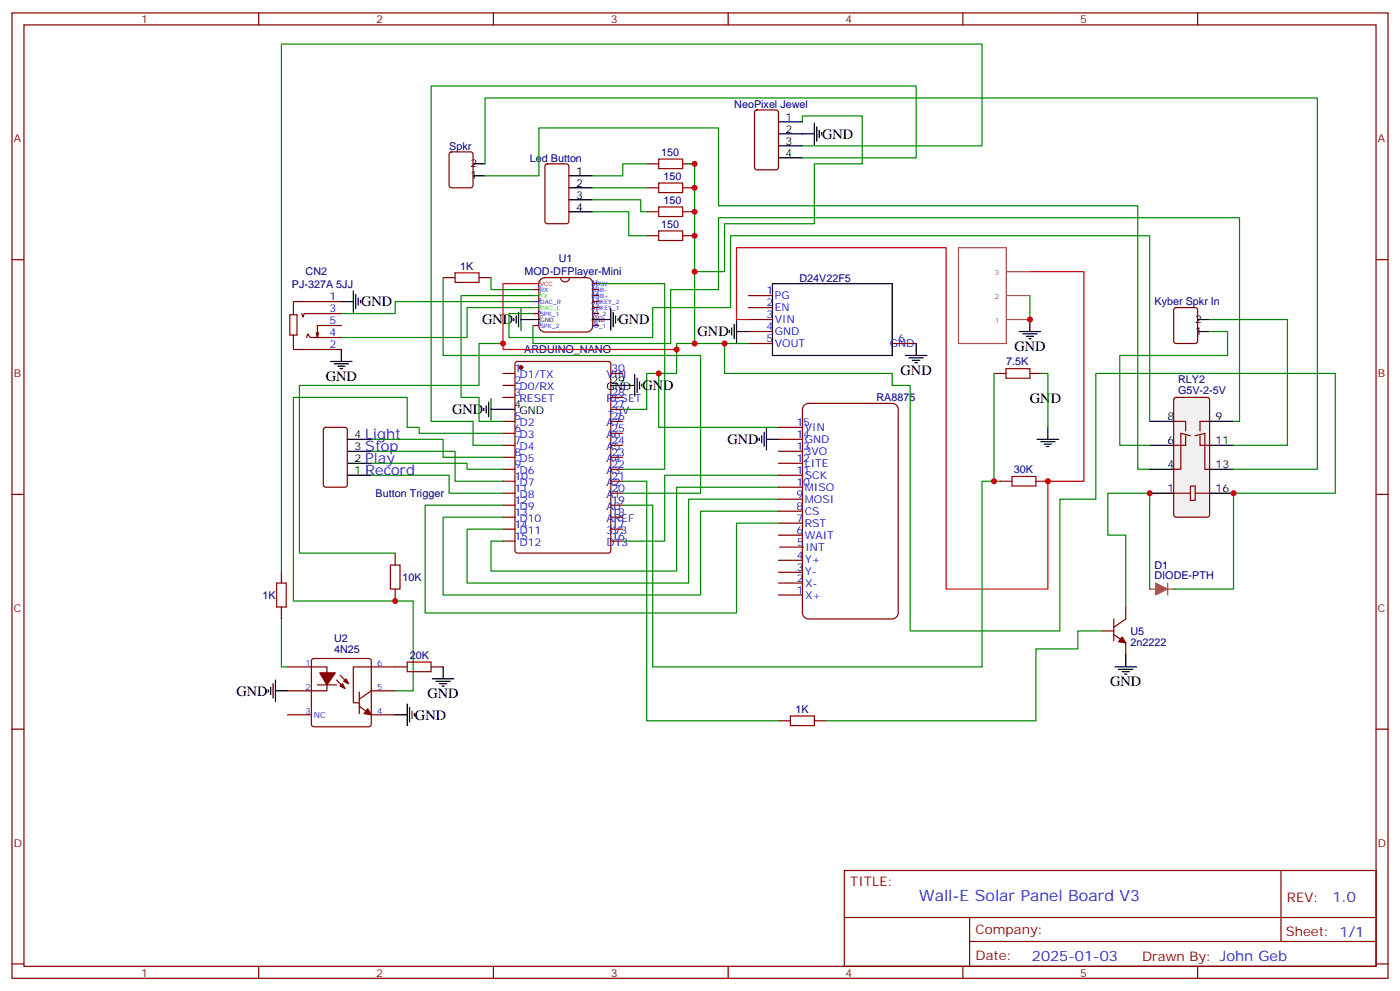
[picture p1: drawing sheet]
<svg xmlns="http://www.w3.org/2000/svg" width="412mm" height="292mm" viewBox="0 0 412 292" stroke-linecap="round" stroke-linejoin="round" font-family="sans-serif">
<g fill="none" stroke="#870000" stroke-width=".35">
<path d="M3.5 3.8h405.4v284.3h-405.4zM7.1 7.3h398.2v277.3h-398.2zM76.2 3.8v3.5M145.3 3.8v3.5M214.5 3.8v3.5M283.6 3.8v3.5M352.8 3.8v3.5M222.5 32.6l.5-.2h5.6l.7 .4v16.5l-.5 .7h-5.8l-.7-.4-.1-16.5zM132.5 44.9l.5-.2h5.6l.7 .5v9.4l-.4 .7h-5.9l-.7-.4v-9.5zM160.7 48.5l.5-.2h5.7l.6 .4 .1 16.5-.5 .6-5.9 .1-.6-.5-.1-16.4zM190.5 48.3h3.5M190.5 55.3h3.5"/>
<path d="M201.1 48.3h3.5M201.1 55.3h3.5M3.5 76.5h3.6M190.5 62.4h3.5M190.5 69.4h3.5M201.1 62.4h3.5M201.1 69.4h3.5M405.3 76.5h3.6M85.4 92.7h2.1v6h-2.1zM86.4 98.7v4.2h14.1M88.9 92.4l.4 1 .3-1h10.9M90.3 99.4l.4-1 .7 1h9.1"/>
<path d="M93.1 98l.4 1.4M100.5 88.8h-14.1v3.9M100.5 95.9h-7v3.5l.3-1.4M130.5 81.8h3.6M141.1 81.8h3.5M157 85.3h1.7M157 92.4h1.7M157 95.9h1.7M159.3 82.3l1.2-.5h12.4a1.76 1.76 0 0 1 1.7 1.7v12.5a1.89 1.89 0 0 1-1.7 1.8h-12.4a1.89 1.89 0 0 1-1.8-1.8v-12.5zM165.1 81.8a1.34 1.34 0 0 0 1.4 1.2 1.34 1.34 0 0 0 1.3-1.2M174.6 87.1h1.8M174.6 90.6h1.8"/>
<path d="M174.6 85.3h1.8M174.6 92.4h1.8M174.6 95.9h1.8M174.6 88.8h1.8M174.6 83.5h1.8M220.5 87.1h7M220.5 90.6h7M220.5 94.1h7M220.5 97.6h7M148.2 110h3.5M148.2 113.5h3.5M148.2 117.1h3.5"/>
<path d="M151.9 106.7l.5-.2h26.8l.7 .4v55.3l-.4 .7h-27.1l-.7-.4v-55.3zM179.9 110h3.5M179.9 117.1h3.5M220.5 101.2h7M236.9 119.3l1.2-.5h24.7a1.76 1.76 0 0 1 1.8 1.8v60a1.89 1.89 0 0 1-1.8 1.7h-24.7a1.89 1.89 0 0 1-1.7-1.7v-60zM262.8 101.2h7.1M292.8 110h3.5M303.4 110h3.5M95.5 126.1l.5-.2h5.6l.7 .4v16.5l-.5 .7h-5.8l-.7-.5-.1-16.4zM148.2 124.1h3.5M148.2 127.6h3.5M148.2 131.2h3.5"/>
<path d="M148.2 134.7h3.5M148.2 138.2h3.5M179.9 124.1h3.5M179.9 127.6h3.5M179.9 131.2h3.5M179.9 134.7h3.5M179.9 138.2h3.5M179.9 120.6h3.5M229.3 140h7.1M229.3 136.5h7.1M229.3 132.9h7.1M229.3 129.4h7.1"/>
<path d="M229.3 125.9h7.1M3.5 145.6h3.6M148.2 141.7h3.5M148.2 145.3h3.5M148.2 148.8h3.5M148.2 152.3h3.5M148.2 155.9h3.5M148.2 159.4h3.5M179.9 141.7h3.5M179.9 145.3h3.5M179.9 148.8h3.5M179.9 152.3h3.5"/>
<path d="M179.9 155.9h3.5M179.9 159.4h3.5M229.3 157.6h7.1M229.3 154.1h7.1M229.3 150.6h7.1M229.3 147h7.1M229.3 143.5h7.1M294.6 141.7h3.5M305.2 141.7h3.5M405.3 145.6h3.6M82.9 168.2v3.5M82.9 178.8v3.5"/>
<path d="M116.4 162.9v3.5M116.4 173.5v3.5M229.3 175.3h7.1M229.3 171.7h7.1M229.3 168.6h7.1M229.3 165h7.1M229.7 161.1h7M331.6 178.8v3.5l-3.5 2.5M84.7 196.4h11.6v7.1h-11.6M92 194.2l.4-.2h16.3l.5 .2 .2 .5v18.7l-.3 .5-.4 .2h-16.3l-.5-.3-.2-.4v-18.7zM100.2 198.9l2.5 2.5M116.4 196.4h-12.3v10.6h1.7"/>
<path d="M324.6 185.8h3.5M328.1 182.3v6.4M328.1 186.9l3.5 2.5v3.5M3.5 214.8h3.6M84.7 210.5h7M93.5 201.7h5.6M99.1 200.3l2.5 2.5M105.8 208.1l3.6 2.4h7M105.8 203.8v6.4M116.4 203.5h-7l-3.6 2.5M405.3 214.8h3.6M248.7 256.4h156.6v28.2h-156.6z"/>
<path d="M377.3 256.4v20.9M248.7 270.2h156.5M285.6 277.3h119.6M285.6 270.2v14.2M3.5 283.9h3.6M76.2 284.6v3.5M145.3 284.6v3.5M214.5 284.6v3.5M283.6 284.6v3.5M352.8 284.6v3.5M405.3 283.9h3.6"/>
</g>
<path d="M194 46.8h7.1v2.9h-7.1zM194 53.9h7.1v2.8h-7.1zM194 61h7.1v2.8h-7.1zM194 68h7.1v2.8h-7.1zM134.1 80.4h7v2.8h-7zM296.3 108.6h7.1v2.8h-7.1zM298.1 140.3h7.1v2.9h-7.1zM81.5 171.7h2.8v7.1h-2.8zM115 166.4h2.8v7.1h-2.8z" fill="none" stroke="#a10000" stroke-width=".35"/>
<g fill="none" stroke="#000" stroke-width=".35">
<path d="M229.3 39.4h10.6M229.3 35.9h7.1M239.9 36.3v6.3M240.6 37.3v4.3M241.3 38.4v2.1M242 39.1v.7M139.3 51.8h3.6M139.3 48.3h3.6M167.6 58.8h7M167.6 55.3h7M167.6 51.8h7M229.3 43h7.1"/>
<path d="M229.3 46.5h7.1M167.6 62.4h7M100.5 88.8h3.6M104.1 85.7v6.3M104.8 86.7v4.2M105.5 87.8v2.1M106.2 88.5v.7M151.3 93.8v.7M152 93.1v2.1M152.8 92v4.2M153.5 94.1h5.2M153.5 90.9v6.4"/>
<path d="M174.6 94.1h5.3M179.9 90.9v6.4M180.6 92v4.2M181.3 93.1v2.1M182 93.8v.7M214.8 97.3v.7M215.5 96.6v2.1M216.3 95.5v4.3M217 97.6h3.5M217 94.5v6.3M227.5 83.5h35.3v21.2h-35.3zM300.2 97.6h6.4"/>
<path d="M301.3 98.4h4.2M302.3 99.1h2.1M303 99.8h.7M303.4 94.1v3.5M97.4 106.5h6.3M98.4 107.2h4.3M99.5 107.9h2.1M100.2 108.6h.7M100.5 102.9v3.6M143.2 119.5v2.1M143.9 118.5v4.2M144.6 117.4v6.4"/>
<path d="M179.9 113.5h7.1M187 110.3v6.4M187.7 111.4v4.2M188.4 112.5v2.1M189.1 113.2v.7M266.7 104.7h6.3M267.8 105.4h4.2M268.8 106.1h2.1M269.5 106.8h.7M269.9 101.2v3.5M102.3 132.9h7.1M102.3 136.5h7.1"/>
<path d="M102.3 140h7.1M102.3 129.4h7.1M142.5 120.2v.7M144.6 120.6h7.1M223.7 129v.8M224.4 128.3v2.2M225.1 127.3v4.2M225.8 129.4h3.5M225.8 126.2v6.4M305.5 129.4h6.4M306.6 130.1h4.2M307.6 130.8h2.1"/>
<path d="M308.3 131.5h.7M308.7 125.9v3.5M79 203.1v.7M79.7 202.4v2.1M80.4 201.4v4.2M81.1 203.5h3.6M81.1 200.3v6.4M116.4 210.5h3.5M119.9 207.4v6.3M120.6 208.4v4.3M121.4 209.5v2.1M122.1 210.2v.7"/>
</g>
<g fill="#870000" stroke="#870000" stroke-width=".35">
<path d="M108.3 208.8l1.1 1.7-2.2-.3z"/>
<path d="M100.2 202.1l.7-.7 .7 1.4z"/>
<path d="M101.2 200.7l.8-.7 .7 1.4z"/>
<path d="M94.2 198.2h4.6l-2.5 3.5z"/>
<path d="M330.6 187.6l1 1.8-2.1-.4z"/>
<circle cx="153.5" cy="108.2" r=".53"/>
</g>
<path d="M158.7 83.5h-10.5v19.4h51.1M303.4 80h15.9v61.7h-10.6v31.8h-30v-100.5h-61.7v21.1h3.5" fill="none" stroke="#f00" stroke-width=".35"/>
<g fill="none" stroke="#008700" stroke-width=".35">
<path d="M236.4 35.9v-1.8h17.6v14.2h-14.1v17.6h-26.5v14.1h-8.8M174.6 58.8h14.1v3.6h1.8M174.6 55.3h15.9M190.5 48.3h-7.1v3.5h-8.8M202.8 48.3h1.8v52.9M236.4 46.5h33.5v-21.2h-142.9v98.8h12.3v7.1h8.9M236.4 43h52.9v-30h-206.4v155.2M174.6 62.4h10.6v7h5.3M130.5 81.8v22.9h75.9v40.6h-23M144.6 81.8v3.5h12.4M157 90.6h-19.4v8.8h-37.1M157 88.8h-40.6v3.6h-15.9"/>
<path d="M157 87.1h-21.2v30h5.3v7h7.1M303.4 87.1v7M148.2 101.2h-7.1v12.3h-52.9v49.4h28.2M194 110v15.9h35.3M220.5 101.2h-21.2v8.8h-8.8v10.6h-7.1M292.8 110v31.7h1.8M306.9 110h1.8v15.9M109.4 140h22.9v5.3h15.9M109.4 136.5h28.2v1.7h10.6M109.4 132.9h24.7v8.8h14.1M109.4 129.4h21.1v5.3h17.7M148.2 127.6h-24.7v-1.7h-3.6v-8.8h-33.5v59.9h35.3v26.5h-5.3"/>
<path d="M229.3 140h-33.5v19.4h-12.4M148.2 148.8h-23v31.8h91.8v-26.5h12.3M229.3 143.5h-30v24.7h-54.7v-8.8h3.6M229.3 147h-26.5v24.7h-65.2v-15.8h10.6M229.3 150.6h-22.9v24.7h-75.9v-23h17.7M292.8 141.7h-3.5v54.7h-97v-47.6h-8.9M82.9 182.3v14.1h1.8"/>
</g>
<path d="M157 87.1h1.7M157 90.6h1.7" fill="none" stroke="#0f0" stroke-width=".35"/>
<path d="M157 88.8h1.7" fill="none" stroke="#00f" stroke-width=".35"/>
<path d="M282.3 73h14.1v28.2h-14.1zM296.4 94.1h7M296.4 87.1h7M296.4 80h7M344 171.7v3.6" fill="none" stroke="#a64a4a" stroke-width=".35"/>
<g fill="#a64a4a">
<circle cx="338.7" cy="173.5" r=".18"/>
<circle cx="345.7" cy="173.5" r=".18"/>
</g>
<path d="M338.7 173.5h1.7M344 173.5h1.7" fill="none" stroke="#a64a4a" stroke-width=".35"/>
<path d="M340.4 171.7l3.6 1.8-3.6 1.8z" fill="#a64a4a" stroke="#a64a4a" stroke-width=".29"/>
<path d="M119.9 195h7.1v2.8h-7.1zM232.8 210.9h7.1v2.8h-7.1z" fill="none" stroke="#a10000" stroke-width=".35"/>
<path d="M346 90.8l.4-.2h5.7l.6 .4 .1 9.5-.5 .6-5.9 .1-.6-.5-.1-9.4zM116.4 196.4h3.5M127 196.4h3.5M229.3 212.3h3.5M239.9 212.3h3.5" fill="none" stroke="#870000" stroke-width=".35"/>
<path d="M142.9 51.8h15.8v-14.1h53v22.9h123.4v77.6h3.6M176.4 83.5h19.4v54.7h-12.4M213.4 101.2v8.8h49.4v3.5h5.3v72.3h44.1v-38.8h10.6v-37h70.5v35.3h-29.9v28.2h-17.7M183.4 141.7h7.1v70.6h38.8M338.7 173.5v-28.2h-12.4v12.3h5.3v21.2M324.6 185.8h-7.1v5.3h-12.3v21.2h-61.8" fill="none" stroke="#008700" stroke-width=".35"/>
<path d="M352.8 94.1h3.5M352.8 97.6h3.5M127.4 200h6.3M130.5 196.4v3.6M328.4 196.4h6.4M329.5 197.1h4.2M330.6 197.8h2.1M331.3 198.5h.7M331.6 192.9v3.5M128.4 200.7h4.2M129.5 201.4h2.1M130.2 202.1h.7" fill="none" stroke="#000" stroke-width=".35"/>
<path d="M346 117.3l.4-.2h9.2l.7 .4v34.1l-.5 .7h-9.4l-.6-.4-.1-34.1z" fill="#f0f0f0" stroke="#870000" stroke-width=".35"/>
<path d="M338.7 138.2h7M338.7 131.2h7M338.7 124.1h7M356.3 138.2h7.1M356.3 131.2h7.1M356.3 124.1h7.1M338.7 145.3h7M356.3 145.3h7.1" fill="none" stroke="#000" stroke-width=".35"/>
<path d="M345.7 124.1h3.5v2.8M349.2 128.3v2.9h-3.5M350.7 128.3l-2.9-.7v10.6h-2.1M352.1 128.3l2.8-.7v10.6h1.4M353.5 128.3v2.9h2.8M356.3 124.1h-2.8v2.8M345.7 145.3h5v2.1h1.4v-2.1h4.2M350.7 145.3v-2.1h1.4v2.1" fill="none" stroke="#870000" stroke-width=".35"/>
<path d="M142.9 48.3v-19.4h245.2v109.3h-24.7M157 92.4h-7.1v7h42.4v-8.8h22.9v-21.2h123.5v54.7M157 95.9v5.3h40.6v-15.9h14.1v-21.2h153.4v60h-1.7M356.3 97.6h5.3v7.1h-31.8v26.5h8.9M356.3 94.1h22.9v37.1h-15.8" fill="none" stroke="#008700" stroke-width=".35"/>
<g fill="#c00">
<circle cx="194" cy="110" r=".88"/>
<circle cx="292.8" cy="141.7" r=".88"/>
<circle cx="199.3" cy="102.9" r=".88"/>
<circle cx="308.7" cy="141.7" r=".88"/>
<circle cx="303.4" cy="94.1" r=".88"/>
<circle cx="204.6" cy="48.3" r=".88"/>
<circle cx="204.6" cy="55.3" r=".88"/>
<circle cx="204.6" cy="62.4" r=".88"/>
<circle cx="204.6" cy="69.4" r=".88"/>
<circle cx="204.6" cy="80" r=".88"/>
<circle cx="204.6" cy="101.2" r=".88"/>
<circle cx="116.4" cy="177" r=".88"/>
<circle cx="148.2" cy="101.2" r=".88"/>
<circle cx="213.4" cy="101.2" r=".88"/>
<circle cx="338.7" cy="145.3" r=".88"/>
<circle cx="363.4" cy="145.3" r=".88"/>
</g>
<text font-size="4.6" fill="#00f" x="270.8" y="265.4">Wall-E Solar Panel Board V3</text>
<g font-size="4.2">
<text x="242.2" y="40.9">GND</text>
<text x="106.4" y="90.2">GND</text>
<text x="142" y="95.5">GND</text>
<text x="182.2" y="95.5">GND</text>
<text x="205.5" y="99.1">GND</text>
<text x="298.8" y="103.3">GND</text>
<text x="96" y="112.1">GND</text>
<text x="265.3" y="110.3">GND</text>
<text x="189.3" y="115">GND</text>
<text x="303.4" y="118.8">GND</text>
<text x="133.2" y="122">GND</text>
<text x="214.3" y="130.8">GND</text>
<text x="327" y="202.1">GND</text>
<text x="69.7" y="204.9">GND</text>
<text x="125.9" y="205.6">GND</text>
<text x="122.2" y="211.9">GND</text>
</g>
<g font-size="4.2" fill="#00f">
<text x="107.6" y="129.4">Light</text>
<text x="107.6" y="136.5">Play</text>
<text x="107.6" y="132.9">Stop</text>
<text x="107.6" y="140">Record</text>
<text x="392.5" y="265.7">1.0</text>
<text x="304" y="283">2025-01-03</text>
</g>
<g font-size="3.9" fill="#800">
<text x="250.5" y="261">TITLE:</text>
<text x="379.1" y="265.7">REV:</text>
<text x="287.4" y="275.2">Company:</text>
<text x="378.7" y="275.8">Sheet: 1/1</text>
<text x="287.4" y="282.9">Date:</text>
<text x="336.4" y="282.9">Drawn By: John Geb</text>
</g>
<g font-size="3.2" fill="#800">
<text x="41.6" y="6.8">1</text>
<text x="110.8" y="6.8">2</text>
<text x="179.9" y="6.8">3</text>
<text x="249.1" y="6.8">4</text>
<text x="318.2" y="6.8">5</text>
<text x="4.1" y="41.9">A</text>
<text x="405.9" y="41.9">A</text>
<text x="4.1" y="111.1">B</text>
<text x="405.9" y="111.1">B</text>
<text x="4.1" y="180.2">C</text>
<text x="405.9" y="180.2">C</text>
<text x="4.1" y="249.3">D</text>
<text x="405.9" y="249.3">D</text>
<text x="41.6" y="287.6">1</text>
<text x="110.8" y="287.6">2</text>
<text x="179.9" y="287.6">3</text>
<text x="249.1" y="287.6">4</text>
<text x="318.2" y="287.6">5</text>
</g>
<g font-size="3.2" fill="#000080">
<text x="216.3" y="31.8">NeoPixel Jewel</text>
<text x="132.4" y="44.1">Spkr</text>
<text x="156.1" y="47.6">Led Button</text>
<text x="194.8" y="45.9">150</text>
<text x="195.5" y="52.9">150</text>
<text x="195.5" y="60">150</text>
<text x="194.8" y="67">150</text>
<text x="164.6" y="77.2">U1</text>
<text x="90" y="81">CN2</text>
<text x="135.5" y="79.4">1K</text>
<text x="154.5" y="81.1">MOD-DFPlayer-Mini</text>
<text x="235.5" y="83">D24V22F5</text>
<text x="86" y="84.7">PJ-327A 5JJ</text>
<text x="340.1" y="89.9">Kyber Spkr In</text>
<text x="154.4" y="104.1">ARDUINO_NANO</text>
<text x="296.4" y="107.5">7.5K</text>
<text x="347" y="112.9">RLY2</text>
<text x="258.2" y="118.2">RA8875</text>
<text x="347" y="116">G5V-2-5V</text>
<text x="298.6" y="139.3">30K</text>
<text x="110.7" y="146.5">Button Trigger</text>
<text x="340.1" y="167.4">D1</text>
<text x="118.5" y="171.1">10K</text>
<text x="340.1" y="170.7">DIODE-PTH</text>
<text x="77.4" y="176.4">1K</text>
<text x="98.4" y="189">U2</text>
<text x="333" y="190.2">2n2222</text>
<text x="333" y="187">U5</text>
<text x="98.4" y="192.3">4N25</text>
<text x="120.7" y="194">20K</text>
<text x="234.3" y="209.9">1K</text>
</g>
<g font-size="3.2">
<text x="231.4" y="35.6">1</text>
<text x="231.4" y="39.1">2</text>
<text x="231.4" y="42.6">3</text>
<text x="231.4" y="46.1">4</text>
<text x="138.6" y="49.3">2</text>
<text x="138.6" y="52.8">1</text>
<text x="169.7" y="51.4">1</text>
<text x="169.7" y="58.5">3</text>
<text x="169.7" y="55">2</text>
<text x="169.7" y="62">4</text>
<text x="352.1" y="95.2">2</text>
<text x="352.1" y="98.7">1</text>
<text x="180.1" y="113.2">29</text>
<text x="178.6" y="114.9">GND</text>
<text x="151.5" y="120.2">4</text>
<text x="153" y="122">GND</text>
<text x="344" y="123.8">8</text>
<text x="358.1" y="123.8">9</text>
<text x="104.4" y="129">4</text>
<text x="344" y="130.8">6</text>
<text x="358.1" y="130.8">11</text>
<text x="104.4" y="132.6">3</text>
<text x="104.4" y="136.1">2</text>
<text x="344" y="137.9">4</text>
<text x="358.1" y="137.9">13</text>
<text x="104.4" y="139.6">1</text>
<text x="344" y="144.9">1</text>
<text x="358.1" y="144.9">16</text>
</g>
<g font-size="3.2" fill="#00f">
<text x="97" y="88.5">1</text>
<text x="225.8" y="86.7">1</text>
<text x="228.2" y="88.1">PG</text>
<text x="97" y="95.5">5</text>
<text x="97" y="92">3</text>
<text x="225.8" y="90.2">2</text>
<text x="225.8" y="93.8">3</text>
<text x="228.2" y="91.7">EN</text>
<text x="228.2" y="95.2">VIN</text>
<text x="97" y="99.1">4</text>
<text x="225.8" y="97.3">4</text>
<text x="225.8" y="100.8">5</text>
<text x="228.2" y="98.7">GND</text>
<text x="264.6" y="100.8">6</text>
<text x="97" y="102.6">2</text>
<text x="228.2" y="102.2">VOUT</text>
<text x="262.1" y="102.2">GND</text>
<text x="151.5" y="109.6">1</text>
<text x="151.5" y="113.2">2</text>
<text x="153" y="111.4">D1/TX</text>
<text x="178.6" y="111.4">VIN</text>
<text x="180.1" y="109.6">30</text>
<text x="151.5" y="116.7">3</text>
<text x="153" y="114.9">D0/RX</text>
<text x="153" y="118.5">RESET</text>
<text x="178.6" y="118.5">RESET</text>
<text x="180.1" y="116.7">28</text>
<text x="151.5" y="123.8">5</text>
<text x="153" y="125.5">D2</text>
<text x="178.6" y="125.5">A7</text>
<text x="178.6" y="122">+5V</text>
<text x="180.1" y="123.8">26</text>
<text x="180.1" y="120.2">27</text>
<text x="234.6" y="125.5">15</text>
<text x="151.5" y="127.3">6</text>
<text x="151.5" y="130.8">7</text>
<text x="153" y="129">D3</text>
<text x="178.6" y="129">A6</text>
<text x="180.1" y="130.8">24</text>
<text x="180.1" y="127.3">25</text>
<text x="234.6" y="129">14</text>
<text x="237.1" y="130.5">GND</text>
<text x="237.1" y="126.9">VIN</text>
<text x="151.5" y="134.3">8</text>
<text x="151.5" y="137.9">9</text>
<text x="153" y="132.6">D4</text>
<text x="153" y="136.1">D5</text>
<text x="178.6" y="136.1">A4</text>
<text x="178.6" y="132.6">A5</text>
<text x="180.1" y="137.9">22</text>
<text x="180.1" y="134.3">23</text>
<text x="234.6" y="136.1">12</text>
<text x="234.6" y="132.6">13</text>
<text x="237.1" y="137.5">LITE</text>
<text x="237.1" y="134">3VO</text>
<text x="151.5" y="141.4">10</text>
<text x="153" y="139.6">D6</text>
<text x="153" y="143.2">D7</text>
<text x="178.6" y="143.2">A2</text>
<text x="178.6" y="139.6">A3</text>
<text x="180.1" y="141.4">21</text>
<text x="234.6" y="143.2">10</text>
<text x="234.6" y="139.6">11</text>
<text x="237.1" y="141">SCK</text>
<text x="151.5" y="144.9">11</text>
<text x="151.5" y="148.4">12</text>
<text x="153" y="146.7">D8</text>
<text x="178.6" y="146.7">A1</text>
<text x="180.1" y="148.4">19</text>
<text x="180.1" y="144.9">20</text>
<text x="234.6" y="146.7">9</text>
<text x="237.1" y="148.1">MOSI</text>
<text x="237.1" y="144.6">MISO</text>
<text x="151.5" y="152">13</text>
<text x="151.5" y="155.5">14</text>
<text x="153" y="150.2">D9</text>
<text x="153" y="153.7">D10</text>
<text x="178.6" y="153.7">AREF</text>
<text x="178.6" y="150.2">A0</text>
<text x="180.1" y="155.5">17</text>
<text x="180.1" y="152">18</text>
<text x="234.6" y="153.7">7</text>
<text x="234.6" y="150.2">8</text>
<text x="237.1" y="155.2">RST</text>
<text x="237.1" y="151.6">CS</text>
<text x="151.5" y="159">15</text>
<text x="153" y="157.3">D11</text>
<text x="153" y="160.8">D12</text>
<text x="178.6" y="160.8">D13</text>
<text x="178.6" y="157.3">3V3</text>
<text x="180.1" y="159">16</text>
<text x="234.6" y="157.3">6</text>
<text x="234.8" y="160.9">5</text>
<text x="237.1" y="158.7">WAIT</text>
<text x="234.7" y="164.6">4</text>
<text x="237.1" y="166">Y+</text>
<text x="237.3" y="162.3">INT</text>
<text x="234.7" y="168.1">3</text>
<text x="234.7" y="171.5">2</text>
<text x="237.1" y="169.5">Y-</text>
<text x="237.2" y="172.9">X-</text>
<text x="234.7" y="175">1</text>
<text x="237.2" y="176.5">X+</text>
</g>
<g font-size="2.5" fill="#00f">
<text x="90" y="196.1">1</text>
<text x="111.1" y="196.1">6</text>
<text x="90" y="203.1">2</text>
<text x="111.1" y="203.1">5</text>
<text x="90" y="210.2">3</text>
<text x="92.4" y="211.6">NC</text>
<text x="111.1" y="210.2">4</text>
</g>
<g font-size="2.1" fill="#a54b4b">
<text x="293.1" y="81.1">3</text>
<text x="293.1" y="88.1">2</text>
<text x="293.1" y="95.2">1</text>
</g>
<g font-size="1.8" fill="#f00">
<text x="158.4" y="83.5">1</text>
<text x="159.1" y="84.2">VCC</text>
</g>
<g font-size="1.8" fill="#00f">
<text x="174.3" y="83.5">16</text>
<text x="158.4" y="85.3">2</text>
<text x="158.4" y="88.8">4</text>
<text x="159.1" y="86">RX</text>
<text x="159.1" y="89.5">DAC_R</text>
<text x="174.3" y="89.5">ADKEY_2</text>
<text x="174.3" y="88.8">13</text>
<text x="174.3" y="87.8">USB+</text>
<text x="174.3" y="87.1">14</text>
<text x="174.3" y="86">USB-</text>
<text x="174.3" y="85.3">15</text>
<text x="174.3" y="84.2">BUSY</text>
<text x="158.4" y="92.4">6</text>
<text x="158.4" y="95.9">8</text>
<text x="159.1" y="93.1">SPK_1</text>
<text x="174.3" y="93.1">IO_2</text>
<text x="174.3" y="92.4">11</text>
<text x="174.3" y="91.3">ADKEY_1</text>
<text x="174.3" y="90.6">12</text>
<text x="175" y="95.9">9</text>
<text x="159.1" y="96.6">SPK_2</text>
<text x="174.3" y="96.6">IO_1</text>
</g>
<g font-size="1.8" fill="#0f0">
<text x="158.4" y="87.1">3</text>
<text x="159.1" y="87.8">TX</text>
<text x="158.4" y="90.6">5</text>
<text x="159.1" y="91.3">DAC_L</text>
</g>
<g font-size="1.8">
<text x="158.4" y="94.1">7</text>
<text x="159.1" y="94.8">GND</text>
<text x="174.3" y="94.8">GND</text>
<text x="174.3" y="94.1">10</text>
</g>
</svg>
